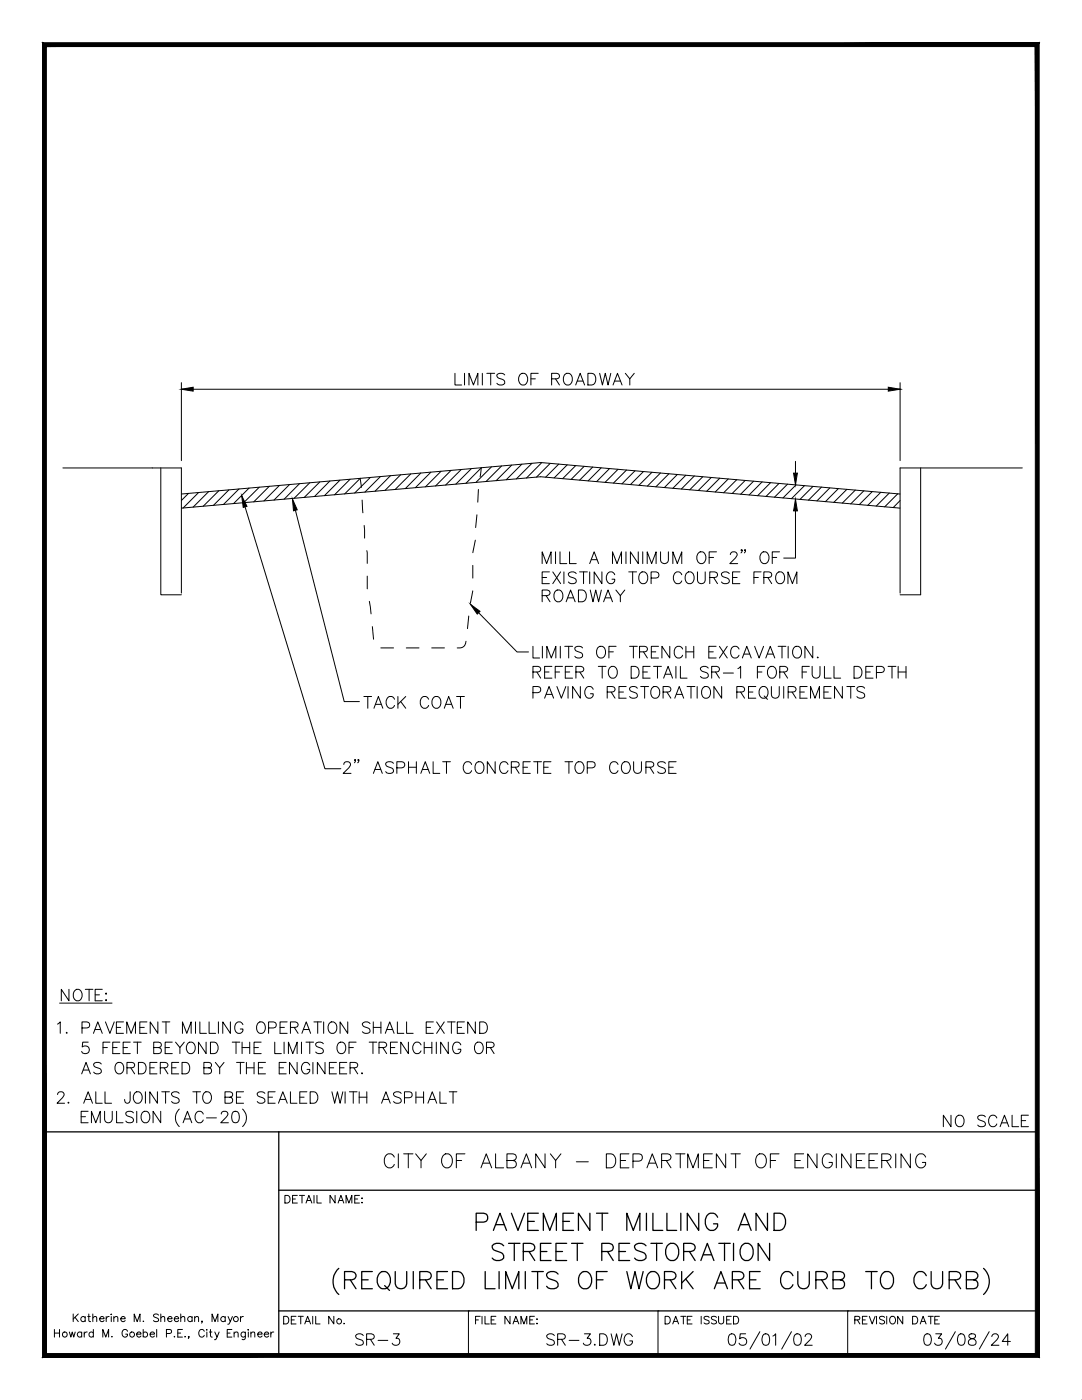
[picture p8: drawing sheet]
<svg xmlns="http://www.w3.org/2000/svg" width="216mm" height="279mm" viewBox="0 0 216 279" stroke-linecap="round" stroke-linejoin="round" font-family="sans-serif">
<!-- layer: TEXT -->
<g fill="none" stroke="#000" stroke-width=".2">
<path d="M108.2 112.5v-2.4l.9 2.4 .9-2.4v2.4M110.8 110.1v2.4M111.7 110.1v2.4h1.4M113.6 110.1v2.4h1.4M117.7 112.5l.9-2.4 .8 2.4M122.2 112.5v-2.4l.9 2.4 .9-2.4v2.4M124.9 110.1v2.4M127.4 110.1v2.4l-1.6-2.4v2.4M128.2 110.1v2.4M129.1 112.5v-2.4l.9 2.4 .9-2.4v2.4M131.8 110.1v1.7a.79 .79 0 0 0 .8 .7 .79 .79 0 0 0 .8-.7v-1.7M134.3 112.5v-2.4l.8 2.4 .9-2.4v2.4"/>
<path d="M139.3 110.5a.87 .87 0 0 1 1-.3 .87 .87 0 0 1 .5 .8 1.02 1.02 0 0 1-.2 1.1 1.02 1.02 0 0 1-1.1 .3 1.4 1.4 0 0 1-.2-1.9zM143 110.1h-1.5v2.4M145.7 110.7l.3-.5 .6-.1a.57 .57 0 0 1 .4 .9l-1.4 1.5h1.6M148.1 109.8l-.1 .1-.2-.1 .2-.1a.42 .42 0 0 1-.2 .6M148.8 109.8l-.2 .1-.1-.1 .1-.1 .2 .1-.3 .5M151.9 110.5a.87 .87 0 0 1 1-.3 .87 .87 0 0 1 .5 .8 1.02 1.02 0 0 1-.2 1.1 1.02 1.02 0 0 1-1.1 .3 1.4 1.4 0 0 1-.2-1.9zM155.6 110.1h-1.5v2.4M13.8 197.4v2.3l-1.6-2.3v2.3M15.1 197.6a1.04 1.04 0 0 1 1.2 .3 1.04 1.04 0 0 1 0 1.3 .84 .84 0 0 1-1 .5 .84 .84 0 0 1-.7-.8 1.3 1.3 0 0 1 .5-1.3zM17 197.4h1.5M17.8 197.4v2.3M19 198.5h.9"/>
<path d="M20.4 197.4h-1.4v2.3h1.4M21.2 198.2l.1 .1-.1 .1-.1-.1zM21.2 199.5l.1 .1-.1 .1-.1-.1zM11.9 200.2h10.5M145.6 266.3a.7 .7 0 0 1 1.1 .3 1.77 1.77 0 0 1-.2 1.8 .74 .74 0 0 1-1.1-.3 1.92 1.92 0 0 1 .2-1.8zM148.8 266.2h-1.1l-.1 1a.8 .8 0 0 1 1.2 0 .8 .8 0 0 1-.2 1.2 .8 .8 0 0 1-1.1-.3M151.6 265.8l-2 3.4M152.4 266.3a.7 .7 0 0 1 1.1 .3 1.92 1.92 0 0 1-.3 1.8 .74 .74 0 0 1-1-.3 1.77 1.77 0 0 1 .2-1.8zM154.2 266.6l.6-.4v2.3M157.9 265.8l-1.9 3.4M158.7 266.3a.73 .73 0 0 1 1.1 .3 1.85 1.85 0 0 1-.2 1.8 .75 .75 0 0 1-1.1-.3 1.92 1.92 0 0 1 .2-1.8zM160.7 266.7l.1-.3 .3-.2 .6 .1a.53 .53 0 0 1 .1 .8l-1.3 1.4h1.6"/>
<path d="M184.6 266.3a.7 .7 0 0 1 1.1 .3 1.77 1.77 0 0 1-.2 1.8 .75 .75 0 0 1-1.1-.3 1.92 1.92 0 0 1 .2-1.8zM186.7 266.2h1.2l-.7 .9a.73 .73 0 0 1 .8 .8 .73 .73 0 0 1-1 .6l-.3-.1-.2-.3M190.6 265.8l-1.9 3.4M191.4 266.3a.7 .7 0 0 1 1.1 .3 1.92 1.92 0 0 1-.2 1.8 .74 .74 0 0 1-1.1-.3 1.77 1.77 0 0 1 .2-1.8zM193.5 266.3a.45 .45 0 0 0 .2 .8 .92 .92 0 0 1 1.1 1 .8 .8 0 0 1-.9 .4 .8 .8 0 0 1-.7-.8 1.09 1.09 0 0 1 1.1-.6 .47 .47 0 0 0 .2-.8l-.3-.1zM197.4 265.8l-2 3.4M197.9 266.7l.1-.3 .4-.2 .6 .1a.53 .53 0 0 1 .1 .8l-1.3 1.4h1.5M201.6 267.7h-1.6l1.1-1.5v2.3"/>
</g>
<!-- layer: DIM -->
<g fill="none" stroke="#000" stroke-width=".2">
<path d="M36.2 77.7h143.4M36.2 76.4v15.5M179.6 77.7h.1M179.6 76.4v15.5M37.6 98.5l-1.4 1.4M39.6 98.3l-3.1 3.1M41.6 98.1l-3.1 3.1M43.7 97.9l-3.1 3.1M45.7 97.8l-3.1 3.1M47.7 97.6l-3.1 3.1M49.7 97.4l-3.1 3.1M51.7 97.2l-3.1 3.1"/>
<path d="M53.7 97l-3.1 3.2M55.8 96.9l-3.1 3.1M57.8 96.7l-3.1 3.1M59.8 96.5l-3.1 3.1M61.8 96.4l-3.1 3M63.8 96.2l-3.1 3.1M65.8 96l-3.1 3.1M67.8 95.8l-3.1 3.1M69.8 95.7l-3 3M71.9 95.5l-3.1 3.1M73.9 95.3l-3.1 3.1M75.9 95.1l-3.1 3.1"/>
<path d="M77.9 94.9l-3.1 3.1M79.9 94.8l-3.1 3.1M82 94.6l-3.2 3.1M84 94.4l-3.1 3.1M86 94.2l-3.1 3.1M88 94.1l-3.1 3.1M90 93.9l-3.1 3.1M92 93.7l-3.1 3.1M94 93.5l-3 3.1M96.1 93.3l-3.1 3.2M98.1 93.2l-3.1 3.1M100.1 93l-3.1 3.1"/>
<path d="M102.1 92.8l-3.1 3.1M104.1 92.6l-3.1 3.1M106.1 92.5l-3.1 3.1M108.1 92.3l-3 3.1M109.8 92.5l-2.7 2.7M111.5 92.6l-2.6 2.6M113.2 92.8l-2.6 2.6M114.9 92.9l-2.6 2.6M116.6 93.1l-2.6 2.6M118.3 93.2l-2.6 2.6M120 93.4l-2.7 2.6M121.6 93.5l-2.6 2.6"/>
<path d="M123.3 93.7l-2.6 2.6M125 93.8l-2.6 2.6M126.7 94l-2.6 2.6M128.4 94.1l-2.6 2.6M130.1 94.3l-2.6 2.6M131.8 94.4l-2.6 2.6M133.5 94.6l-2.6 2.6M135.1 94.7l-2.5 2.6M136.8 94.8l-2.5 2.7M138.5 95l-2.5 2.6M140.2 95.1l-2.6 2.6M141.9 95.3l-2.6 2.6"/>
<path d="M143.6 95.4l-2.6 2.6M145.3 95.6l-2.6 2.6M147 95.7l-2.6 2.6M148.7 95.9l-2.6 2.6M150.4 96l-2.6 2.6M152.1 96.2l-2.6 2.6M153.8 96.3l-2.6 2.6M155.4 96.5l-2.6 2.6M157.1 96.6l-2.6 2.6M158.7 92.1v2.3M158.8 96.8l-2.6 2.6M160.5 96.9l-2.6 2.6"/>
<path d="M162.2 97.1l-2.6 2.6M163.9 97.2l-2.6 2.6M165.6 97.4l-2.6 2.6M167.3 97.5l-2.6 2.6M169 97.7l-2.6 2.6M170.7 97.8l-2.6 2.6M172.4 98l-2.6 2.6M174.1 98.1l-2.7 2.6M175.7 98.3l-2.6 2.6M177.4 98.4l-2.6 2.6M179.1 98.6l-2.6 2.6M179.6 99.9l-1.4 1.4"/>
<path d="M48.9 101.2l15.9 52.2h3.2M58.9 101.9l9.8 38.1h3M158.7 102v9.4h-2.3M95.5 122.3l7.7 7.8h2.3"/>
</g>
<!-- layer: G -->
<path d="M12.6 93.4h23.6v25M32.1 93.4v25.3h4.1M36.2 98.6l71.7-6.3 71.7 6.3M183.7 93.4v25.3h-4.1M204 93.4h-24.4v25M36.2 101.4l71.7-6.3 71.7 6.3" fill="none" stroke="#000" stroke-width=".2"/>
<!-- layer: DIM -->
<path d="M36.2 77.7l2.3-.4v.8zM177.2 77.3l2.4 .4-2.4 .4zM158.3 94.4h.8l-.4 2.4zM48.2 98.9l1.1 2.1-.8 .3zM58.4 99.6l.9 2.1-.7 .2zM158.7 99.6l.4 2.4h-.8zM93.9 120.6l1.9 1.4-.6 .6z" fill="#000" stroke="#000" stroke-width=".2"/>
<!-- layer: Y -->
<g fill="none" stroke="#000" stroke-width=".2">
<path d="M71.9 95.5l.2 1.8M72.3 99.8l.1 2.5M95.5 97.7l-.2 2.5M96 93.3l-.2 1.9M72.7 104.9v2.5M73.2 109.9l.1 2.5M73.3 115v2.5M94.3 112.8v2.6M94.3 117.9l-.4 2.5M94.8 107.8l-.5 2.5M95.2 102.7l-.3 2.6M73.7 120l.3 2.5"/>
<path d="M74.3 125.1l.2 2.5M76 129.3h2.5M81.1 129.3h2.5M86.1 129.3h2.6M93 128a1.36 1.36 0 0 1-1.8 1.3M93.5 122.9l-.2 2.6M17.6 221.8h-1.4v2.3h1.4M18.2 224.1v-2.3l.9 2.3 .9-2.3v2.3M20.9 221.8v1.6a.77 .77 0 0 0 .7 .7 .77 .77 0 0 0 .8-.7v-1.6M23.3 221.8v2.3h1.3M26.6 222.1a.86 .86 0 0 0-.8-.3 .86 .86 0 0 0-.7 .5l.2 .4 .9 .3a.58 .58 0 0 1 .2 1 1.05 1.05 0 0 1-1.3-.3M27.3 221.8v2.3"/>
<path d="M28.4 222.1a.85 .85 0 0 1 .9-.3 .85 .85 0 0 1 .6 .9 1 1 0 0 1-.2 1 1 1 0 0 1-1.1 .3 1.43 1.43 0 0 1-.2-1.9zM32.1 221.8v2.3l-1.6-2.3v2.3M35.8 221.3a2.36 2.36 0 0 0 0 3.5M36.5 224.1l.9-2.3 .9 2.3M40.6 222.3a.84 .84 0 0 0-1-.5 .84 .84 0 0 0-.7 .9 1.02 1.02 0 0 0 .3 1 1.02 1.02 0 0 0 1 .3l.4-.5M44.2 222.3l.1-.3a.75 .75 0 0 1 1.1 0 .7 .7 0 0 1-.3 1l-1.1 1.1h1.6M46.5 221.9a.77 .77 0 0 1 1.1 .3 1.88 1.88 0 0 1-.2 1.8 .74 .74 0 0 1-1.1-.4 1.92 1.92 0 0 1 .2-1.7zM48.4 221.3a2.36 2.36 0 0 1 0 3.5"/>
</g>
<!-- layer: Std Detail - Title Block|C -->
<path d="M8.9 225.9h198.1M55.6 237.5h151.4M55.6 225.9v44.6M55.6 261.6h151.4" fill="none" stroke="#000" stroke-width=".25"/>
<path d="M8.5 8.5l.7 261.6v-260.8zM8.5 8.5l.7 261.6-.7 .8zM9.2 270.1l-.7 .8 198.1-.8zM8.5 270.9l198.1-.8 .7 .8zM206.6 9.3v260.8l.7 .8zM206.6 9.3l.7-.8v262.4zM9.2 9.3h197.4l.7-.8zM8.5 8.5h198.8l-198.1 .8z" fill="#000" stroke="#000" stroke-width=".2"/>
<!-- layer: Std Detail - Title Block|BORDER -->
<g fill="none" stroke="#000" stroke-width=".2">
<path d="M56.9 238.6h.5a.81 .81 0 0 1 .5 .7 .81 .81 0 0 1-.5 .8h-.5zM58.4 239.3h.5M59.3 238.6h-.9v1.5h.9M59.8 238.6h1M60.3 238.6v1.5M61.3 239.6h.7M62.7 238.6v1.5M63.2 238.6v1.5h.9M66.9 238.6v1.5l-1.1-1.5v1.5M67.7 239.6h.7M70.8 239.3h.6M71.7 238.6h-.9v1.5h.9"/>
<path d="M72.2 239.1h.1zM61.1 240.1l.5-1.5 .6 1.5M67.5 240.1l.5-1.5 .6 1.5M69 240.1v-1.5l.6 1.5 .6-1.5v1.5M72.2 240h.1zM10.9 265.3v1.5M10.9 266h1M11.9 265.3v1.5M13.8 265.8l.3 1 .3-1 .3 1 .3-1M14.6 262.2v1.6M15 262.9l.6 .9M15.6 262.2l-1 1"/>
<path d="M16.3 266a.49 .49 0 0 0-.7 0 .49 .49 0 0 0 0 .7 .49 .49 0 0 0 .7-.1M16.3 265.8v1M16.8 265.8v1M17 263a.48 .48 0 0 0-.7-.1 .48 .48 0 0 0 0 .7 .48 .48 0 0 0 .7-.1M17 262.7v1.1M17.4 265.8a.5 .5 0 0 0-.6 .5M17.5 262.7h.5M17.7 262.2v1.3l.1 .2 .3 .1M18.5 263l.4-.3 .3 .1 .1 1M18.5 262.2v1.6M18.6 266a.49 .49 0 0 0-.7 0 .49 .49 0 0 0 0 .7 .49 .49 0 0 0 .7-.1M18.6 265.3v1.5"/>
<path d="M19.9 263.2h.9a.47 .47 0 0 0-.7-.4 .47 .47 0 0 0-.1 .7l.3 .3 .5-.3M20.5 266.8v-1.5l.6 1.5 .6-1.5v1.5M21.2 262.7v1.1M21.8 262.7l-.4 .1-.2 .4M22.2 262.2v.2zM22.2 262.7v1.1M22.3 266.7v.1h.1M22.7 263l.4-.3 .4 .1v1M22.7 262.7v1.1M24.1 263.2h.9a.47 .47 0 0 0-.7-.4 .47 .47 0 0 0-.1 .7l.3 .3 .5-.3M25.4 265.7a.56 .56 0 0 0-.6-.4 .56 .56 0 0 0-.4 .6 .64 .64 0 0 0 .2 .8 .64 .64 0 0 0 .8-.1v-.3h-.3M26.8 263.8v-1.6l.6 1.6 .5-1.6v1.6"/>
<path d="M27.3 266.3h.8a.48 .48 0 0 0-.7-.4 .48 .48 0 0 0 .1 .9 .44 .44 0 0 0 .6-.2M28.6 266a.49 .49 0 0 1 .7 0 .49 .49 0 0 1 0 .7 .49 .49 0 0 1-.7-.1M28.6 265.3v1.5M28.6 263.6v.2l.1-.1M30 266.3h.8a.48 .48 0 0 0-.8-.4 .48 .48 0 0 0 .2 .9 .44 .44 0 0 0 .6-.2M31.3 265.3v1.5M31.6 262.5a.56 .56 0 0 0-.5-.3 .56 .56 0 0 0-.5 .4l.2 .2 .8 .4v.3a.68 .68 0 0 1-1 0M32.1 263l.3-.3 .4 .1 .1 1M32.1 262.2v1.6M33.2 266.1h.7l.3-.3a.39 .39 0 0 0-.3-.5h-.7v1.5M33.5 263.2h.8a.47 .47 0 0 0-.6-.4 .47 .47 0 0 0-.2 .7l.3 .3 .5-.3M34.8 263.2h.8a.47 .47 0 0 0-.6-.4 .47 .47 0 0 0-.2 .7l.3 .3 .5-.3"/>
<path d="M34.8 266.7l-.1 .1h.2M35.5 266h.5M36.1 263l.3-.3 .4 .1 .1 1M36.1 262.2v1.6M36.4 265.3h-.9v1.5h.9M36.9 266.7v.1h.1M37.7 266.8h-.1h.1l-.1 .3M38.3 263a.49 .49 0 0 0-.7-.1 .49 .49 0 0 0 0 .7 .49 .49 0 0 0 .7-.1M38.3 262.7v1.1M38.8 263l.4-.3 .4 .1v1M38.8 262.7v1.1M40.4 263.7h-.2h.2l-.2 .4"/>
<path d="M40.8 265.7a.57 .57 0 0 0-.7-.4 .57 .57 0 0 0-.4 .6 .64 .64 0 0 0 .2 .8 .64 .64 0 0 0 .8-.1l.1-.1M41.2 265.4h.1zM41.3 265.8v1M41.8 265.8h.5M42 265.3v1.3l.1 .2h.3M42.3 263.8v-1.6l.6 1.6 .6-1.6v1.6M42.9 265.8l.4 1 .4-1M43.3 266.8l-.2 .5-.3 .1M44.9 263a.49 .49 0 0 0-.7-.1 .49 .49 0 0 0 0 .7 .49 .49 0 0 0 .7-.1M44.9 262.7v1.1M45.3 266h.6M45.5 262.7l.5 1.1 .4-1.1"/>
<path d="M46 263.8l-.3 .4-.3 .1M46.3 265.3h-1v1.5h1M46.7 266.1l.4-.3 .3 .1 .1 .9M46.7 265.8v1M48 262.7v1.1M48.6 262.7a.5 .5 0 0 0-.6 .5M49 265.8l-.1 1.4-.2 .2-.4-.1M49 266a.49 .49 0 0 0-.8 0 .49 .49 0 0 0 0 .7 .49 .49 0 0 0 .8-.1M49.5 265.4h.1zM49.6 265.8v1M50.1 266.1l.3-.3 .4 .1v.9M50.1 265.8v1"/>
<path d="M51.4 266.3h.9a.48 .48 0 0 0-.8-.4 .48 .48 0 0 0 .1 .9 .44 .44 0 0 0 .7-.2M52.7 266.3h.9a.49 .49 0 0 0-.5-.4 .49 .49 0 0 0-.5 .5 .49 .49 0 0 0 .5 .4l.5-.2M54 265.8v1M54.6 265.8a.47 .47 0 0 0-.6 .5M56.6 262.7h.5a.81 .81 0 0 1 .5 .8 .81 .81 0 0 1-.5 .7h-.5zM58.1 263.4h.6M59.1 262.7h-1v1.5h1M59.5 262.7h1M60 262.7v1.5M60.8 264.2l.6-1.5 .6 1.5M61 263.7h.8M62.4 262.7v1.5"/>
<path d="M63 262.7v1.5h.9M66.6 262.7v1.5l-1-1.5v1.5M94.9 263.4h.6M95.8 262.7h-.9v1.5M96.2 262.7v1.5M96.8 262.7v1.5h.8M98 263.4h.6M99 262.7h-1v1.5h1M101.8 262.7v1.5l-1-1.5v1.5M102.4 264.2l.5-1.5 .6 1.5M102.6 263.7h.7M103.9 264.2v-1.5l.6 1.5 .6-1.5v1.5"/>
<path d="M105.7 263.4h.6M106.6 262.7h-.9v1.5h.9M107.1 263.3h.1zM132.7 262.7h.5a.81 .81 0 0 1 .6 .8 .81 .81 0 0 1-.6 .7h-.5zM134.2 264.2l.6-1.5 .6 1.5M134.5 263.7h.7M135.8 262.7h1.1M136.4 262.7v1.5M137.1 263.4h.6M138.1 262.7h-1v1.5h1M139.9 262.7v1.5M141.5 262.9a.58 .58 0 0 0-1 .2l.1 .2 .8 .3 .1 .4a.68 .68 0 0 1-1 0"/>
<path d="M143 262.9l-.2-.1a.58 .58 0 0 0-.9 .3l.2 .2 .7 .3 .2 .4a.69 .69 0 0 1-1.1 0M143.4 262.7v1.1a.51 .51 0 0 0 .5 .4 .51 .51 0 0 0 .5-.4v-1.1M145 263.4h.6M145.9 262.7h-.9v1.5h.9M146.4 262.7h.5a.81 .81 0 0 1 .5 .8 .81 .81 0 0 1-.5 .7h-.5zM170.6 263.4h.8l.2-.4-.4-.3h-.6v1.5M171.1 263.4l.5 .8M172.1 263.4h.6M173 262.7h-.9v1.5h.9M173.5 262.7l.5 1.5 .6-1.5M174.9 262.7v1.5M176.5 262.9a.58 .58 0 0 0-1 .2l.1 .2 .8 .3 .1 .4a.68 .68 0 0 1-1 0"/>
<path d="M176.9 262.7v1.5M177.7 262.9a.57 .57 0 0 1 .6-.2 .57 .57 0 0 1 .4 .6 .64 .64 0 0 1-.2 .8 .64 .64 0 0 1-.8-.1l-.2-.4zM180.1 262.7v1.5l-1-1.5v1.5M182.1 262.7h.5a.81 .81 0 0 1 .5 .8 .81 .81 0 0 1-.5 .7h-.5zM183.6 264.2l.6-1.5 .6 1.5M183.8 263.7h.8M185.2 262.7h1M185.7 262.7v1.5M186.5 263.4h.6M187.5 262.7h-1v1.5h1"/>
<circle cx="12.9" cy="266.3" r=".51"/>
<circle cx="26.4" cy="266.3" r=".51"/>
<circle cx="47.1" cy="263.2" r=".51"/>
<circle cx="67.7" cy="263.7" r=".51"/>
</g>
<!-- layer: Std Detail - Title Block|text -->
<path d="M93.5 261.6h.1M93.5 261.6v8.9M131.3 261.6h.1M131.3 261.6v8.9M169.1 261.6h.1M169.1 261.6v8.9M215.9 279.4h.1" fill="none" stroke="#000" stroke-width=".2"/>
<!-- layer: C -->
<g fill="none" stroke="#000" stroke-width=".25">
<path d="M67.6 253.1a3.5 3.5 0 0 0 0 5.2M68.7 255.4h1.5l.5-.2a.78 .78 0 0 0 0-1.3l-.5-.1h-1.5v3.4M69.9 255.4l1.1 1.8M72.2 255.4h1.3M74.3 253.8h-2.1v3.4h2.1M75.9 253.9a1.31 1.31 0 0 1 2 1.2 1.52 1.52 0 0 1-.3 1.6 1.52 1.52 0 0 1-1.7 .3 2.08 2.08 0 0 1 0-3.1zM76.8 256.6l.9 .9M78.9 253.8v2.4a1.16 1.16 0 0 0 1.1 1 1.16 1.16 0 0 0 1.2-1v-2.4M82.5 253.8v3.4M83.8 255.4h1.4l.5-.2a.81 .81 0 0 0 0-1.3l-.5-.1h-1.4v3.4M84.9 255.4l1.1 1.8M87.2 255.4h1.3"/>
<path d="M89.3 253.8h-2.1v3.4h2.1M90.3 253.8h1.1a1.92 1.92 0 0 1 .5 3.2l-.5 .2h-1.1zM96.8 253.8v3.4h2M99.6 253.8v3.4M100.9 257.2v-3.4l1.3 3.4 1.3-3.4v3.4M104.8 253.8v3.4M107.3 253.8v3.4M111.4 254.3a1.48 1.48 0 0 0-2.3 0 .91 .91 0 0 0 .6 .9l1 .4a.85 .85 0 0 1 .6 .6 .85 .85 0 0 1-.3 .8 1.59 1.59 0 0 1-1.9-.3M115.8 254.3a1.16 1.16 0 0 1 1.1-.6 1.16 1.16 0 0 1 1 .9 1.93 1.93 0 0 1-.8 2.6 1.56 1.56 0 0 1-1.7-2.1zM119 255.4h1.3M121.2 253.8h-2.2v3.4M125.1 253.8l.8 3.4 .8-3.4 .8 3.4 .8-3.4"/>
<path d="M129.3 254.3a1.26 1.26 0 0 1 1.5-.5 1.26 1.26 0 0 1 .8 1.3 1.5 1.5 0 0 1-.3 1.6 1.5 1.5 0 0 1-1.7 .3 2.13 2.13 0 0 1-.3-2.7zM132.6 255.4h1.4l.5-.2a.78 .78 0 0 0 0-1.3l-.5-.1h-1.4v3.4M133.7 255.4l1.2 1.8M136 253.8v3.4M136.8 255.2l1.5 2M138.3 253.8l-2.3 2.3M142.5 257.2l1.3-3.4 1.4 3.4M143 256.1h1.7M146.1 255.4h1.5l.5-.2a.78 .78 0 0 0 0-1.3l-.5-.1h-1.5v3.4M147.3 255.4l1.1 1.8M149.6 255.4h1.3M151.7 253.8h-2.1v3.4h2.1"/>
<path d="M158.2 254.6a1.26 1.26 0 0 0-1.4-.8 1.26 1.26 0 0 0-1 1.3 1.5 1.5 0 0 0 .3 1.6 1.5 1.5 0 0 0 1.6 .3l.5-.6M159.2 253.8v2.4a1.16 1.16 0 0 0 1.1 1 1.16 1.16 0 0 0 1.2-1v-2.4M162.8 255.4h1.5l.4-.2a.78 .78 0 0 0 0-1.3l-.4-.1h-1.5v3.4M163.9 255.4l1.2 1.8M166.2 255.4h1.5l.5-.2a.78 .78 0 0 0 0-1.3l-.5-.1h-1.5v3.4h1.5a.89 .89 0 0 0 .8-.9 .89 .89 0 0 0-.8-.9M172.7 253.8h2.3M173.9 253.8v3.4M176 254.3a1.26 1.26 0 0 1 1.5-.5 1.26 1.26 0 0 1 .8 1.3 1.5 1.5 0 0 1-.3 1.6 1.5 1.5 0 0 1-1.7 .3 2.13 2.13 0 0 1-.3-2.7zM184.8 254.6a1.26 1.26 0 0 0-1.4-.8 1.26 1.26 0 0 0-1 1.3 1.58 1.58 0 0 0 1.6 2.1l.3-.2 .5-.6M185.8 253.8v2.4a1.16 1.16 0 0 0 1.1 1 1.16 1.16 0 0 0 1.2-1v-2.4M189.4 255.4h1.5l.4-.2a.78 .78 0 0 0 0-1.3l-.4-.1h-1.5v3.4M190.5 255.4l1.2 1.8"/>
<path d="M192.8 255.4h1.5l.5-.2a.78 .78 0 0 0 0-1.3l-.5-.1h-1.5v3.4h1.5a.89 .89 0 0 0 .9-.9 .89 .89 0 0 0-.9-.9M196.3 253.1a3.5 3.5 0 0 1 0 5.2"/>
</g>
<g font-size="7.1">
<text x="93.8" y="246.9">PAVEMENT MILLING AND</text>
<text x="97" y="252.9">STREET RESTORATION</text>
</g>
<g font-size="6.2">
<text x="67.4" y="155.6">2&quot; ASPHALT CONCRETE TOP COURSE</text>
<text x="75.5" y="234.2">CITY OF ALBANY - DEPARTMENT OF ENGINEERING</text>
</g>
<g font-size="5.7">
<text x="106.9" y="117.8">EXISTING TOP COURSE FROM</text>
<text x="106.9" y="121.4">ROADWAY</text>
<text x="105.1" y="136.5">REFER TO DETAIL SR-1 FOR FULL DEPTH</text>
<text x="105.1" y="132.6">LIMITS OF TRENCH EXCAVATION.</text>
<text x="105.1" y="140.8">PAVING RESTORATION REQUIREMENTS</text>
<text x="15.2" y="211.7">5 FEET BEYOND THE LIMITS OF TRENCHING OR</text>
<text x="10.2" y="221.5">2. ALL JOINTS TO BE SEALED WITH ASPHALT</text>
<text x="187" y="226.1">NO SCALE</text>
<text x="69.8" y="269.9">SR-3</text>
<text x="107.9" y="269.9">SR-3.DWG</text>
</g>
<g font-size="5.3">
<text x="89.6" y="78">LIMITS OF ROADWAY</text>
<text x="71.3" y="142.5">TACK COAT</text>
<text x="10.2" y="207.4">1. PAVEMENT MILLING OPERATION SHALL EXTEND</text>
<text x="15.2" y="215.5">AS ORDERED BY THE ENGINEER.</text>
</g>
</svg>
